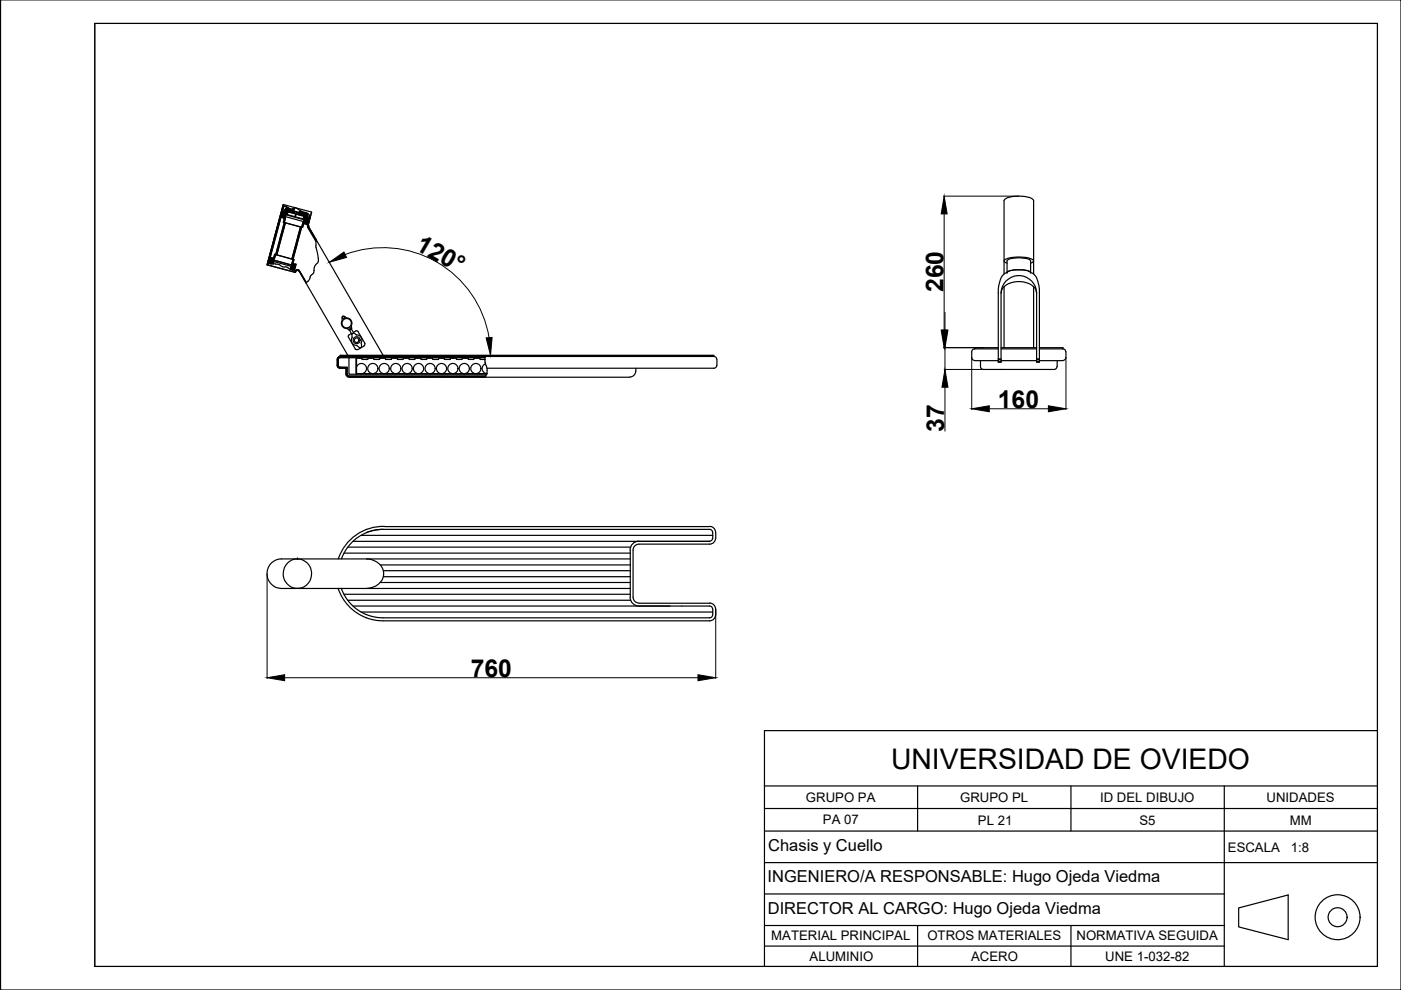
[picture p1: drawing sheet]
<svg xmlns="http://www.w3.org/2000/svg" width="297mm" height="210mm" viewBox="0 0 297 210" stroke-linecap="round" stroke-linejoin="round" font-family="sans-serif">
<!-- layer: 01_Contornos -->
<g fill="none" stroke="#000" stroke-width=".25">
<path d="M.1 0h296.9v209.9h-296.9zM20.1 5h271.9v199.9h-271.9zM56.6 56.1l6 1.7 .1-.3M56.7 55.9h.1M56.7 55.8l.2 .1h1.5M56.8 55.6l.2 .1M56.8 55.9h.1M56.8 55.5l.2 .1M56.8 55.3l.3 .1M56.9 55.2l.2 .1M56.9 55.9h-.1M56.9 55l.2 .1"/>
<path d="M57 54.8l.2 .2M57 54.7l.2 .1M57.1 54.5l.2 .1M57.1 54.4l.2 .1M57.1 54.2l.2 .1M57.2 54.1l.2 .1M57.2 53.9l.2 .1M57.3 53.7l.2 .2M57.3 53.6l.2 .1M57.3 55.7h-.1M57.3 54.6l.7 .2 .2-.9 4.1 1.1-.2 .9 .6 .2-.5 .2M57.3 54.6h.1"/>
<path d="M57.3 53.4l.3 .2M57.3 55.5l-.2 .2M57.3 54.6l-.2 1.1M57.4 53.3l.2 .1M57.4 55.3l-.3 .2M57.4 55.2l.3-.1 .2 .4 .1-.1M57.4 55.3l-.1 .4h-.2M57.4 53.1l.2 .1M57.4 54.6l-.1 .1M57.5 53l.2 .1M57.5 55.2l-.4 .1M57.5 55.2l.2 .4"/>
<path d="M57.5 52.8l.2 .1M57.6 52.7l.2 .1M57.6 55.2l.2 .4-.2 .1M57.6 52.5l.2 .1M57.6 54.7l-.3 .1M57.6 55.1l.3 .5M57.6 52.3l.3 .2M57.6 55.6l-.2 .4M57.7 52.2l.2 .1M57.7 55.6h.1M57.7 52l.2 .2M57.8 55.1h.1"/>
<path d="M57.8 55.1l.1 .3-.1 .1-.3-.2M57.8 51.9l.2 .1M57.8 54.7l-.6 .3M57.8 51.7l.2 .1M57.9 51.6l.2 .1M57.9 51.4l.2 .1M57.9 51.3l.3 .1M57.9 55.9v.1M57.9 55.4l3.9 1.1M57.9 54.8l-.7 .4M58 51.1l.2 .1M58 55.7l-.4 .3"/>
<path d="M58 50.9l.2 .2M58 55.6l-.6 .3M58.1 50.8l.2 .1M58.1 55.4l-.2 .6M58.1 50.6l.2 .1M58.1 55.2l3.7 1M58.2 50.3l.2 .1M58.2 50.5l.2 .1M58.2 54.8l-.5 .2M58.2 50.2l.2 .1M58.2 50l.3 .1M58.2 54.7l-.6 .4"/>
<path d="M58.3 49.9l.2 .1M58.3 54.5l-.3 .2M58.3 49.7l.3 .1M58.3 53.9l-.1 .1M58.3 54.4l-.2 .1M58.4 49.5l.2 .2M58.4 56l.7 .1 .8 .4M58.4 49.4l.3 .1M58.4 54.2l-.3 .2M58.4 49.2l.3 .1M58.5 49.1l.2 .1M58.5 53.8l.2 .1"/>
<path d="M58.5 48.9l.3 .1M58.5 53.7h.3M58.6 48.8l.2 .1M58.6 53.5l.2 .1M58.6 48.6l.3 .1M58.6 53.4h.3M58.7 48.4l.2 .2M58.7 53.2l.2 .1M58.7 48.3l.3 .1M58.7 53l.3 .1M58.7 48.1l.3 .2M58.7 52.9h.3"/>
<path d="M58.8 48l.2 .1M58.8 52.7l.2 .1M58.8 47.9h.3M58.8 52.6h.3M58.9 47.7l.2 .1M58.9 52.4l.2 .1M58.9 47.5l.3 .1M58.9 52.3h.2M59 47.4l.2 .1M59 52.1l.2 .1M59 47.2l.3 .1M59 52h.2"/>
<path d="M59 47l.3 .2M59 51.8l.3 .1M59.1 46.9l.2 .1M59.1 51.7h.2M59.1 46.8h.3M59.1 51.5l.2 .1M59.2 46.6l.2 .1M59.2 51.4h.2M59.2 46.5h.3M59.2 51.2l.2 .1M59.3 46.3l.2 .1M59.3 51l.2 .1"/>
<path d="M59.3 46.1l.2 .1M59.3 50.9h.2M59.3 46l.3 .1M59.3 50.7l.2 .1M59.3 50.6h.3M59.4 45.8l.2 .1M59.4 50.4l.2 .1M59.4 45.6l.2 .2M59.4 50.3h.3M59.5 45.5l.2 .1M59.5 50.1l.2 .1M59.5 45.4h.2"/>
<path d="M59.5 50l.3 .1M59.5 45.2l.3 .1M59.5 49.8l.3 .1M59.6 45.1h.2M59.6 49.7h.2M59.6 44.9l.2 .1M59.6 49.5l.3 .1M59.7 46.1l.6 .2-.2 .8 4.1 1.1 .2-.8 .7 .1M59.7 44.7l.2 .1M59.7 49.4h.2M59.7 44.5l.2 .2M59.7 49.2h.3"/>
<path d="M59.8 44.4l.2 .1M59.8 49l.2 .1M59.8 44.3l.2 .1M59.8 48.9l.3 .1M59.8 44.1l.3 .1M59.8 48.7l.3 .1M59.9 56.6h.5M59.9 44h.2M59.9 48.6l.2 .1M59.9 43.7h.6M59.9 43.7h.1M59.9 45l.3 .1-.1 .5"/>
<path d="M59.9 43.8l.2 .1M59.9 48.4l.3 .1M59.9 45l-.3 1.1M60 48.3l.2 .1M60 45.6l-.3 .2M60 48.1l.3 .1M60 45.5l.2 .3M60.1 45.7l-.4 .3M60.1 45.4l-.3 .2M60.1 45l-.2 .1M60.1 48l.2 .1M60.1 45.3l-.3 .2"/>
<path d="M60.1 47.8l.3 .1M60.1 45.6l.1 .2M60.1 45.5l.2 .4M60.1 45.2l.4 .1M60.1 45.8l-.4 .3M60.1 47.7h.3M60.2 43.7h.1M60.2 43.7l-3.3 12.3M60.2 47.5l.2 .1M60.2 45.4l.2 .5M60.2 45.9l.3 .4M60.2 45.9h.1"/>
<path d="M60.2 47.3l.3 .1M60.2 45.4l.3 .4M60.2 45.8h.1M60.3 45.2h-.1M60.3 47.2l.2 .1M60.3 47.2l-1.9 6.8-.2 .2M60.3 45.9l4.3 1.1M60.3 45l-.5 .3M60.3 45.1v.1M60.3 47l-.2 .1M60.3 45.9l-.5 .3M60.3 45.4l.2 .4"/>
<path d="M60.4 46.9l-.3 .1M60.4 45.4h.1M60.4 44.8l-.4 .2M60.4 46.7l-.3 .1M60.4 45.4l.2 .3M60.4 45.2l.1 .3M60.4 56.6l.7 .2M60.4 46.5l-.2 .2M60.4 46l-.4 .2M60.5 46.4l-.3 .1M60.5 46.1l-.3 .1M60.5 46.2l-.2 .1"/>
<path d="M60.5 47.2l-1.8 6.8-.3-.1M60.5 46.3l-.2 .9M60.5 43.7l1.1 .6M60.6 44.6l-.6 .3M60.6 45.5l3.9 1.1 .3 .5-.6 .3M60.6 44.7l-.1 .1M60.6 45.5h.1M60.7 45.4h-.3M60.7 44.8l-.3 .1M60.7 44.9l-.3 .2M60.7 45.1l-.3 .1M60.7 45.2l-.2 .1"/>
<path d="M60.7 44.7v.9M60.7 44v.1M60.8 44.7h-.3l-.1 .5M60.8 44.4l2 .6-.3 .9-1.8-.5zM60.9 45.5h.1M60.9 44.1l-.4 .2M60.9 44.5h-.1M60.9 45.3l-.2 .1M61 45.1l-.3 .2M61 44l-.7 .6M61 45l-.3 .1M61.1 44.9l3.3 1 .2-.8 .6 .2 .1 1.2"/>
<path d="M61.1 44.9l.1-.7-.5-.2-.8 1M61.1 44.5l-.3 .2M61.1 44.8l-.4 .2M61.1 44.3l-.2 .1M61.1 44.2v.2M61.1 44.6l-.3 .2M61.2 44.4a.7 .7 0 0 0-.9 .7M61.2 44.2h.1M61.4 44.3l-.2 .1M61.5 57.1l.5-.3v.5zM61.7 56.4l-.2 .7-.4-.3M61.7 44.3l-.5 .2-.3 1"/>
<path d="M61.8 56.5h-.1M61.8 56.6l-.2 .1M61.8 56.4l.2 .3M61.8 56.6l-.2 .3M61.8 56.4l.2 .4M61.9 54.9l.2 .1M61.9 54.9l1.8-6.8 .3 .1-1.9 6.8M61.9 56.4l.2 .4M61.9 54.7l.3 .1M61.9 56.3l.3 .4M61.9 56.7l.1 .1M62 54.6h.2"/>
<path d="M62 57l-.3 .1M62 54.4l.3 .1M62 57l-.2 .2M62 57.2h-.1M62 56.3l.3 .4M62 57.3l.7 .2M62 54.3h.3M62.1 56.3h.1M62.1 54.1l.2 .1M62.1 56.3l.2 .3M62.1 55l-3.7-1-.2 .8-.4 .3 4.3 1.2M62.1 53.9l.3 .1"/>
<path d="M62.1 55.8l-.2 .2M62.1 55l-.2 .9M62.1 44.2l-.6 .1M62.1 44.2a1.48 1.48 0 0 1 1.6 .5l1.5 .5M62.2 55.6l-.3 .2 .2 .5M62.2 53.8l.2 .1M62.2 55.9l-.3 .2M62.2 53.7h.3M62.2 55.5l-.2 .1M62.2 56.4l.1 .1M62.3 44.6l-1 .4M62.3 53.5l.2 .1"/>
<path d="M62.3 55l-.2 .1M62.3 55.3l-.3 .2M62.3 53.4h.3M62.3 55.1l-.3 .2M62.3 45.3h.1M62.3 44.4l-1.2 .5M62.3 44.8l-.7 .3M62.3 53.2l.3 .1M62.4 44.2l-1.3 .6M62.4 53.1h.2M62.4 56l-.4 .2M62.4 44.1l-.1 .6 1.2 .4 .1-.4"/>
<path d="M62.4 45.1l-.3 .1M62.4 52.9h.3M62.5 44.9l-.7 .2M62.5 44.8l-.2 .5M62.5 52.7l.2 .1M62.5 52.6h.3M62.5 57l-.2 .1M62.6 52.4l.2 .1M62.6 56l-.5 .3M62.6 56.9l-.4 .1M62.6 57.5h.1M62.6 52.3h.3"/>
<path d="M62.6 56.7l-.3 .2M62.6 52.1l.3 .1M62.6 56.5l-.3 .2M62.7 57.3l.1 .1M62.7 52h.2M62.7 56.4l-.3 .1M62.7 56.1h.1M62.7 51.8l.3 .1M62.7 56.2l-.4 .2M62.8 56.1l-.3 1.1-.3-.1 .1-.5M62.8 51.7h.2M62.8 57.2l.2 .1"/>
<path d="M62.8 51.5l.2 .1M62.9 51.4h.2M62.9 45l2 .6-.4 .9-1.9-.5zM62.9 51.2l.2 .1M62.9 51l.2 .1M63 50.9h.2M63 50.7l.2 .1M63.1 57.2l.4 .1M63.1 50.6h.2M63.1 50.4l.2 .1M63.1 50.3h.3M63.1 50.1l.3 .1"/>
<path d="M63.2 50l.2 .1M63.2 49.8l.3 .1M63.3 45l-.2 .5M63.3 49.7h.2M63.3 45l-.1 .1M63.3 49.5l.3 .1M63.4 57.5l-.4-.2-.3 .3M63.4 49.4h.2M63.4 57.5l10.3 17.8M63.4 57.5l.2 .1M63.4 49.2l.3 .1M63.4 49l.3 .1"/>
<path d="M63.5 57.4l-.5-.2-.4 .3M63.5 48.9l.2 .1M63.5 57.4l1.5 2.5M63.5 48.7l.3 .1M63.6 57.8h.1M63.6 48.6l.2 .1M63.6 48.4l.3 .1M63.7 48.3l.2 .1M63.7 58l.2 .1M63.7 44.7l-.1 .1M63.8 58.2l.2 .1M63.9 44.8l-.4 .1"/>
<path d="M64 58.5l.2 .1M64.1 44.9l-.9 .4M64.1 58.7l.2 .1M64.2 48.1l-.1 .1M64.2 58.9l.3 .1M64.2 48l-.2 .1M64.3 45l-1.2 .4M64.3 47.8l-.3 .2M64.3 47.6l-.3 .2M64.4 59.2l.2 .1M64.4 47.5l-.3 .1M64.5 46.9v.1"/>
<path d="M64.5 46.8l.1 .2M64.5 59.4l.2 .1M64.5 46.7l.2 .3M64.5 45.4l-.2 1 .2-.1M64.5 45.1l-1.2 .5M64.6 47l-.4 .3M64.6 46.5l.3 .4M64.6 47h.1M64.6 47.1h-.3l-.3 1.1-3.7-1M64.6 45.2l-1 .4M64.6 46.1l-.3 .2M64.6 47.1h.1"/>
<path d="M64.6 46.6l.3 .4M64.7 59.7h.1M64.7 45.5l-.6 .2M64.7 46.5v.1M64.7 45.2v.2l.3-.2M64.8 45.8v.1M64.8 59.9l.1 .1M64.8 45.1h-.1M64.8 45.5l-.5 .3M64.8 45.7l-.4 .2M64.8 46.6l.1 .2M64.9 45.1v.1"/>
<path d="M64.9 45.9l-.5 .2M64.9 45.5l.1 .9M64.9 46.3l-.5 .3 .4-.7h.2l-.1 .5-.3 .2M64.9 45.5l-.4-.1-.7 .3M65 46.1l-.5 .2M65 46.4l.1 .1M65 45.9l-.3 .2M65.1 46.4l.2 .1M65.1 46.5h-.1M65.1 46.4l-.1 .5M65.1 45.3l-.3 .1M65.1 47.3l-.3 .2"/>
<path d="M65.2 47.5l.2 .1M65.2 47.6l.2 .2M65.2 47.8l.2 .1M65.2 45.4l-.2 .1M65.2 47.2l-.6 .3M65.2 46.5h-.1M65.2 47.2l-.1 .6 .2 .6 1.7 2.8M65.2 47.1l.3 .2M65.2 48l.3 .1M65.2 45.5l-.2 .1M65.2 45.6l-.2 .2M65.2 47l-.7 .4"/>
<path d="M65.2 45.3l.5 .8M65.3 47l.2 .1M65.3 48.2l.3 .2M65.3 45.8l-.2 .1M65.3 45.9l-.2 .2M65.3 46.8l-.4 .2M65.3 46.7l-.6 .3M65.3 46.8l.3 .1M65.3 46.1l-.2 .1M65.3 46.2l-.3 .2M65.3 46.3l-.2 .2M65.3 46.5l-.2 1.1"/>
<path d="M65.3 46.7l.3 .1M65.3 46.5h.1M65.3 46.5l-.2 .2M65.4 46.5l.2 .1M65.4 48.4l.4 .2M65.4 46.4l.3 .1M65.5 46.2l.2 .1M65.5 46.1l.3 .1M65.5 48.7l.4 .2M65.6 48.2l-.2-.7 .7-2.5-6-1.6-3.5 12.7M65.6 48.3l15.6 27M65.6 45.9h.1"/>
<path d="M65.6 45.7h.1M65.6 45.7l-.4 1.6 .2 .1M65.7 48.9l.4 .2M65.8 58.8a1.85 1.85 0 0 1-1 1.2M65.8 49.2l.4 .1M65.9 58.4l-.1 .3M65.9 49.4l.5 .2M66.1 49.6l.4 .2M66.2 49.9l.4 .2M66.4 50.1l.3 .2M66.5 50.3l.4 .3M66.5 57.9l-.6 .6"/>
<path d="M66.7 50.6l.3 .2M66.8 50.9h.2M66.9 51.1h.1M67 52.1l.5 2.6M67 50.7v1.4M67.5 54.7v.6M67.5 55.3v.2a2.8 2.8 0 0 0-1 2.3M212.9 58.1v-15.7a5.8 5.8 0 0 1 5-.6l.8 .3 .4 .5v15.5M213.5 55.8a.61 .61 0 0 1-.6-.6 6.6 6.6 0 0 1 5.1-.5l.4 .1a.75 .75 0 0 1 .7 .6l-.6 .4M213.6 55.2a5.7 5.7 0 0 1 4.9 0v2.6a2.34 2.34 0 0 0-2.3-.6 4.4 4.4 0 0 0-2.6 .5l-.1 .1zM71.5 77.5a.61 .61 0 0 0 .6 .6M71.5 76.2v1.3"/>
<path d="M71.7 77.5l.4 .3M71.7 76.3l-.2 .2M71.7 76.5l-.2 .2M71.7 76.7l-.2 .3M71.7 76.9l-.2 .3M71.7 77.1l-.2 .3M71.7 77.4l-.2 .2M71.7 77.6l-.1 .2M71.7 76.2v1.3M71.8 77.7l-.1 .2M71.9 75.6l-.4 .4M72 78.1l.1-.2h1.5v1.4l.4 .4"/>
<path d="M72 77.8l-.2 .2M72.1 75.6a.61 .61 0 0 0-.6 .6M72.1 75.8l-.4 .4M72.1 75.3h79.3v.3h-79.3zM72.2 75.6l-.7 .7M72.4 77.9l-.3 .2h1.5M72.4 75.6l-.2 .2h1.8M72.6 75.6l-.2 .2M72.6 77.9l-.2 .2M72.8 75.6l-.2 .2M72.8 77.9l-.2 .2M73.1 77.9l-.3 .2"/>
<path d="M73.1 75.6l-.3 .2M73.3 75.6l-.2 .2M73.3 77.9l-.2 .2M73.3 78.1v1.2a.61 .61 0 0 0 .7 .6M73.3 79.3l.8 .7M73.3 79.1l.3 .2M73.3 78.8l.3 .3M73.3 78.6l.3 .2M73.3 78.4l.3 .2M73.3 78.2l.3 .2M73.4 79.5l.4 .4M73.5 75.6l-.2 .2"/>
<path d="M73.5 77.9l-.2 .2M73.5 78.1l.1 .1M73.6 69.7l.5 .3 .5 .9M73.6 78l-.1 .1M73.7 75.6l-.2 .2M74 75.6l-.3 .2M74 79.7h29M74 80h59.5M74 71l-.1 .5 1.4 2.5M74 79.7l.3 .3M74.2 75.6l-.3 .2M74.2 79.7l.3 .3"/>
<path d="M74.4 75.6l-.2 .2M74.4 69.1a1.12 1.12 0 0 0-.9-1.7l-.2-.2a.42 .42 0 0 0-.6-.2 .42 .42 0 0 0-.2 .7l.1 .2a1.1 1.1 0 0 0-.1 1.2 1.1 1.1 0 0 0 1.1 .6M74.5 69.1v.7l.5 .9M74.5 79.7l.2 .3M74.5 70.7l-.5 .3M74.7 75.6l-.3 .2M74.7 71.5a1.12 1.12 0 0 0 1 1.7M74.7 79.7l.3 .3M74.9 75.6l-.3 .2M74.9 79.7l.3 .3M75.1 75.6l-.3 .2M75.2 79.7l.2 .3"/>
<path d="M75.3 74l.5 .1M75.3 75.6l-.2 .2M75.4 79.7l.2 .3M75.5 75.8h-1.5v3.5h29.2M75.6 75.6l-.3 .2M75.6 71a1.12 1.12 0 0 1 1 1.7M75.6 77.9a1.08 1.08 0 0 1 1.2-.8 1.08 1.08 0 0 1 .9 1.1 1.08 1.08 0 0 1-1.1 1M75.6 71l-.6-.4-.3 .1-.1 .2 .1 .7M75.6 75.8v3.4h27.6a1.08 1.08 0 0 1-1-.9 1.08 1.08 0 0 1 .7-1.2M75.6 79.7l.2 .3M75.6 76h1.1M75.8 75.6l-.3 .2"/>
<path d="M75.8 79.7l.3 .3M75.9 70.3l-.3-.2-.6 .4M75.9 70.3l1.5 2.5M76 75.6l-.2 .2M76.1 79.7l.2 .3M76.2 75.6l-.2 .2M76.3 79.7l.2 .3M76.4 75.6l-.2 .2M76.5 79.7l.2 .3M76.6 72.8l.1 .2a.44 .44 0 0 1-.2 .7 .44 .44 0 0 1-.6-.2l-.2-.2M76.6 75.9h.1M76.7 75.6l-.3 .2"/>
<path d="M76.7 79.7l.3 .3M76.9 75.6l-.2 .2M76.9 79.7l.3 .3M77.1 75.6l-.2 .2M77.2 79.7l.2 .3M77.2 73.3l-1.4 .8M77.3 72.8l-.1 .5M77.3 75.6l-.2 .2M77.4 79.7l.3 .3M77.6 75.6l-.3 .2M77.6 79.7l.3 .3M77.8 75.6l-.3 .2"/>
<path d="M77.8 79.7l.3 .3M78 75.6l-.2 .2M78 76h1.2M78.1 79.7l.2 .3M78.3 75.6l-.3 .2v.4h-1.3v-.4M78.3 79.7l.3 .3M78.5 75.6l-.3 .2M78.5 79.7l.3 .3M78.7 75.6l-.3 .2M78.7 79.7l.3 .3M78.9 75.6l-.2 .2M79 79.7l.2 .3"/>
<path d="M79.1 75.6l-.2 .2M79.2 79.7l.2 .3M79.2 75.8v.4h1.3v-.4M79.4 75.6l-.3 .2M79.4 79.7l.3 .3M79.6 75.6l-.3 .2M79.7 79.7l.2 .3M79.8 75.6l-.2 .2M79.9 79.7l.2 .3M80 75.6l-.2 .2M80.1 79.7l.2 .3M80.2 75.6l-.2 .2"/>
<path d="M80.3 79.7l.3 .3M80.5 75.6l-.3 .2M80.5 76h1.2M80.5 79.7l.3 .3M80.7 75.6l-.2 .2M80.8 79.7l.2 .3M80.9 75.6l-.2 .2M81 79.7l.2 .3M81.1 75.6l-.2 .2M81.2 79.7l.3 .3M81.4 75.6l-.3 .2M81.4 79.7l.3 .3"/>
<path d="M81.6 75.6l-.2 .2M81.6 79.7l.3 .3M81.7 75.8v.4h1.3v-.4M81.8 75.6l-.2 .2M81.9 79.7l.3 .3M82.1 75.6l-.3 .2M82.1 79.7l.3 .3M82.3 75.6l-.3 .2M82.3 79.7l.3 .3M82.5 75.6l-.3 .2M82.6 79.7l.2 .3M82.7 75.6l-.2 .2"/>
<path d="M82.8 79.7l.2 .3M83 75.6l-.3 .2M83 79.7l.3 .3M83 76h1.2M83.2 75.6l-.3 .2M83.3 79.7l.2 .3M83.4 75.6l-.2 .2M83.5 79.7l.2 .3M83.6 75.6l-.2 .2M83.7 79.7l.2 .3M83.8 75.6l-.2 .2M83.9 79.7l.2 .3"/>
<path d="M84.1 75.6l-.3 .2M84.1 79.7l.3 .3M84.2 75.8v.4h1.3v-.4M84.3 75.6l-.2 .2M84.4 79.7l.2 .3M84.5 75.6l-.2 .2M84.6 79.7l.2 .3M84.7 75.6l-.2 .2M84.8 79.7l.3 .3M85 75.6l-.3 .2M85 79.7l.3 .3M85.2 75.6l-.3 .2"/>
<path d="M85.2 79.7l.3 .3M85.4 75.6l-.2 .2M85.5 79.7l.2 .3M85.5 76h1.2M85.7 75.6l-.3 .2M85.7 79.7l.3 .3M85.9 75.6l-.3 .2M85.9 79.7l.3 .3M86.1 75.6l-.3 .2M86.1 79.7l.3 .3M86.3 75.6l-.2 .2M86.4 79.7l.2 .3"/>
<path d="M86.6 75.6l-.3 .2M86.6 79.7l.3 .3M86.8 75.6l-.3 .2M86.8 79.7l.3 .3M87 75.6l-.3 .2v.4h1.3v-.4M87.1 79.7l.2 .3M87.2 75.6l-.2 .2M87.3 79.7l.2 .3M87.4 75.6l-.2 .2M87.5 79.7l.2 .3M87.7 75.6l-.3 .2M87.7 79.7l.3 .3"/>
<path d="M87.9 75.6l-.2 .2M88 79.7l.2 .3M88 76h1.2M88.1 75.6l-.2 .2M88.2 79.7l.2 .3M88.3 75.6l-.2 .2M88.4 79.7l.2 .3M88.5 75.6l-.2 .2M88.6 79.7l.3 .3M88.8 75.6l-.3 .2M88.8 79.7l.3 .3M89 75.6l-.2 .2"/>
<path d="M89.1 79.7l.2 .3M89.2 75.6l-.2 .2M89.3 79.7l.3 .3M89.5 75.6l-.3 .2v.4h1.3v-.4M89.5 79.7l.3 .3M89.7 75.6l-.3 .2M89.7 79.7l.3 .3M89.9 75.6l-.3 .2M90 79.7l.2 .3M90.2 75.6l-.3 .2M90.2 79.7l.3 .3M90.4 75.6l-.3 .2"/>
<path d="M90.4 79.7l.3 .3M90.5 76h1.2M90.6 75.6l-.3 .2M90.7 79.7l.2 .3M90.8 75.6l-.2 .2M90.9 79.7l.2 .3M91 75.6l-.2 .2M91.1 79.7l.2 .3M91.3 75.6l-.3 .2M91.3 79.7l.3 .3M91.5 75.6l-.3 .2M91.6 79.7l.2 .3"/>
<path d="M91.7 75.6l-.2 .2M91.8 79.7l.2 .3M91.9 75.6l-.2 .2v.4h1.3v-.4M92 79.7l.2 .3M92.1 75.6l-.2 .2M92.2 79.7l.3 .3M92.4 75.6l-.3 .2M92.4 79.7l.3 .3M92.6 75.6l-.2 .2M92.7 79.7l.2 .3M92.8 75.6l-.2 .2M92.9 79.7l.2 .3"/>
<path d="M93 76h1.2M93.1 75.6l-.3 .2M93.1 79.7l.3 .3M93.3 75.6l-.3 .2M93.3 79.7l.3 .3M93.5 75.6l-.3 .2M93.5 79.7l.3 .3M93.7 75.6l-.2 .2M93.8 79.7l.3 .3M94 75.6l-.3 .2M94 79.7l.3 .3M94.2 75.6l-.3 .2"/>
<path d="M94.2 76.2h.1M94.2 79.7l.3 .3M94.4 75.6l-.3 .2M94.5 79.7l.2 .3M94.6 75.6l-.2 .2M94.7 79.7l.2 .3M94.9 75.6l-.3 .2M94.9 79.7l.3 .3M95.1 75.6l-.3 .2M95.2 79.7l.2 .3M95.3 75.6l-.2 .2M95.4 79.7l.2 .3"/>
<path d="M95.5 76h1.3M95.5 75.6l-.2 .2M95.6 79.7l.2 .3M95.7 75.6l-.2 .2v.4h-1.3v-.4M95.8 79.7l.2 .3M96 75.6l-.3 .2M96 79.7l.3 .3M96.2 75.6l-.2 .2M96.3 79.7l.2 .3M96.4 75.6l-.2 .2M96.5 79.7l.2 .3M96.6 75.6l-.2 .2"/>
<path d="M96.7 79.7l.3 .3M96.9 75.6l-.3 .2M96.9 79.7l.3 .3M97.1 75.6l-.3 .2M97.1 79.7l.3 .3M97.3 75.6l-.2 .2M97.4 79.7l.2 .3M97.6 75.6l-.3 .2M97.6 79.7l.3 .3M97.8 75.6l-.3 .2M97.8 79.7l.3 .3M98 75.6l-.3 .2"/>
<path d="M98 76h1.3M98.1 79.7l.2 .3M98.2 75.6l-.2 .2v.4h-1.2v-.4M98.3 79.7l.2 .3M98.5 75.6l-.3 .2M98.5 79.7l.2 .3M98.7 75.6l-.3 .2M98.7 79.7l.3 .3M98.9 75.6l-.3 .2M99 79.7l.2 .3M99.1 75.6l-.2 .2M99.2 79.7l.2 .3"/>
<path d="M99.3 75.6l-.2 .2M99.4 79.7l.2 .3M99.6 75.6l-.3 .2v.4h1.2v-.4M99.6 79.7l.3 .3M99.8 75.6l-.2 .2M99.9 79.7l.2 .3M100 75.6l-.2 .2M100.1 79.7l.2 .3M100.2 75.6l-.2 .2M100.3 79.7l.2 .3M100.5 75.6l-.3 .2M100.5 76h1.3"/>
<path d="M100.5 79.7l.3 .3M100.7 75.6l-.3 .2M100.7 79.7l.3 .3M100.9 75.6l-.2 .2M101 79.7l.2 .3M101.1 75.6l-.2 .2M101.2 79.7l.3 .3M101.4 75.6l-.3 .2M101.4 79.7l.3 .3M101.6 75.6l-.3 .2M101.6 79.7l.3 .3M101.8 75.8v.4h1.1"/>
<path d="M101.8 75.6l-.3 .2M101.9 79.7l.2 .3M102.1 75.6l-.3 .2M102.1 79.7l.2 .3M102.3 75.6l-.3 .2M102.3 79.7l.3 .3M102.5 75.6l-.3 .2M102.6 79.7l.2 .3M102.7 75.6l-.2 .2M102.8 79.7l.1 .2M102.9 76.8l.2 .7M102.9 75.8h-27.4v3.5"/>
<path d="M102.9 75.6v1.2M102.9 75.6l-.2 .2M103.1 77.5l.1 .6M103.1 79.5l-.3 .4M103.2 78.1l-.1 1.4M103.3 78.1h48.1M134.8 78.1a1.45 1.45 0 0 1-1.3 1.8M151.3 75.6a.61 .61 0 0 1 .7 .6M152 77.5a.61 .61 0 0 1-.7 .6M152 76.2v1.3M206 74.6v1.2M206 75.8a.61 .61 0 0 0 .6 .6"/>
<path d="M206.6 74a.61 .61 0 0 0-.6 .6M206.7 76.5h5M207.9 77.7a.61 .61 0 0 0 .6 .6h15M207.9 76.5v1.2M211.7 73.7h-5v.3h5M211.7 76.1h.5M211.7 76.3h.5M211.7 76.6h.5M212.2 62.1v14.7h-.5v-14.7a4.8 4.8 0 0 1 1.5-4.2l.3-.1a2.34 2.34 0 0 1 2.3-.6 4.4 4.4 0 0 1 2.7 .5v.1a2.26 2.26 0 0 1 1.6 2.2l.3 1.4v15.4h-.6v-14.7M212.2 62.1a3.8 3.8 0 0 1 3.8-3.7 3.8 3.8 0 0 1 3.8 3.7M212.2 62.1a2.87 2.87 0 0 1 2.8-2.3 4.7 4.7 0 0 1 4.5 1.4l.3 .9M212.2 76.5h7.6"/>
<path d="M212.2 74h7.6M212.2 73.7h7.6M212.9 60.8v12.9M219.1 60.8v12.9M219.8 76.1h.6M219.8 76.3h.6M219.8 76.6h.6M220.4 76.5h5M220.4 73.7h5v.3h-5M224.1 77.7a.61 .61 0 0 1-.6 .6M224.1 76.5v1.2M225.3 74a.61 .61 0 0 1 .7 .6"/>
<path d="M226 75.8a.61 .61 0 0 1-.7 .6M226 74.6v1.2M63.1 118.5h.1M72.9 117.3h60.7M73.7 116h60M74.9 114.8h75.6M76.6 113.5h74.5M77.7 112.9l1.7-.5 1.8-.2-1.8 .2zM77.7 112.2h.1M77.7 112.9a9.4 9.4 0 0 0-5.3 5.6M77.8 118.5a3.3 3.3 0 0 1 3.3 4.4 3.9 3.9 0 0 1-3.5 1.9h-18a3.1 3.1 0 0 1-3-3.2 3.1 3.1 0 0 1 3-3.1h74M80.6 119.8h53"/>
<path d="M81.2 112.2h69.3a.61 .61 0 0 1 .6 .7M133.6 116.6v10M134.2 116.6v10a1.25 1.25 0 0 0 1.3 1.3M150.5 114.8l-15-.1a1.88 1.88 0 0 0-1.9 1.9M151.1 114.1a.61 .61 0 0 1-.6 .6M151.1 112.9v1.2M151.7 114.1a1.25 1.25 0 0 1-1.2 1.3h-15a1.25 1.25 0 0 0-1.3 1.2M151.7 112.9a1.25 1.25 0 0 0-1.2-1.3h-68.9a9.9 9.9 0 0 0-9.9 6.9M151.8 112.9v1.2M71.7 124.7a10 10 0 0 0 9.5 6.9h69.3a1.25 1.25 0 0 0 1.2-1.2M72.4 124.7a9.4 9.4 0 0 0 8.8 6.3h69.3a.61 .61 0 0 0 .6-.6M72.9 126h60.7"/>
<path d="M73.7 127.3h60M74.9 128.5h67.2M76.6 129.8h74.5M77.6 124.8h56M80.6 123.5h53M81.3 122.3h52.3M81.3 121h52.3M133.6 126.6a1.88 1.88 0 0 0 1.9 1.9h5.3M135.5 127.9h15M140.9 128.5h9.6a.61 .61 0 0 1 .6 .6M150.5 127.9a1.25 1.25 0 0 1 1.2 1.2M151.1 129.1v1.3"/>
<path d="M151.8 129.1v1.3M292 154.9h-129.9v50M162.1 176.2h129.9M162.1 166.6h129.9M162.1 171.4h129.9M194.5 166.6v9.6M227.1 166.6v9.6M259.6 166.6v38.3M162.1 182.9h129.9M162.1 189.5h97.5M162.1 196.2h97.5M194.5 196.2v8.7"/>
<path d="M227.1 196.2v8.7M262.6 192.5l10.5-2.7v9.4l-10.5-2.7zM162.1 200.6h97.5"/>
<circle cx="57.7" cy="55.3" r=".23"/>
<circle cx="60.3" cy="45.6" r=".23"/>
<circle cx="62" cy="56.5" r=".23"/>
<circle cx="64.7" cy="46.8" r=".23"/>
<circle cx="72.8" cy="67.3" r=".23"/>
<circle cx="73.5" cy="68.5" r=".99"/>
<circle cx="74.2" cy="69.7" r=".23"/>
<circle cx="75.6" cy="72.1" r=".74"/>
<circle cx="75.6" cy="72.1" r=".49"/>
<circle cx="79" cy="78.1" r="1.08"/>
<circle cx="81.5" cy="78.1" r="1.08"/>
<circle cx="83.9" cy="78.1" r="1.08"/>
<circle cx="86.3" cy="78.1" r="1.08"/>
<circle cx="88.7" cy="78.1" r="1.08"/>
<circle cx="91.2" cy="78.1" r="1.08"/>
<circle cx="93.6" cy="78.1" r="1.08"/>
<circle cx="96" cy="78.1" r="1.08"/>
<circle cx="98.4" cy="78.1" r="1.08"/>
<circle cx="100.9" cy="78.1" r="1.08"/>
<circle cx="63.1" cy="121.6" r="3.1"/>
<circle cx="283.6" cy="194.5" r="4.8"/>
<circle cx="283.6" cy="194.5" r="2.01"/>
</g>
<!-- layer: 04_Cotas -->
<g fill="none" stroke="#000" stroke-width=".21">
<path d="M20.1 5h271.9v199.9h-271.9zM73.2 54a22.8 22.8 0 0 1 30.5 17.6M200 41.6h16M200.2 45.4v24.6M200 73.7h8.5M200.2 78.3h8.3M200.3 66.2v3.8M200.3 73.7v4.6M206 75.8v11M226 75.8v11M200.3 82.1v9.3M209.7 86.7h12.6"/>
<path d="M56.6 121.6v22.3M151.8 129.1v14.8M60.4 143.7h87.6"/>
</g>
<path d="M69.8 55.6l3.1-2.2 .6 1.2zM200.2 41.6l.6 3.8h-1.3zM103.1 71.6h1.2l-.3 3.7zM199.5 70h1.3l-.6 3.7zM199.7 70h1.3l-.7 3.7zM200.3 78.3l.7 3.8h-1.3zM206 86.7l3.7-.7v1.3zM222.3 86l3.7 .7-3.7 .6zM56.6 143.7l3.8-.6v1.2zM148 143.1l3.8 .6-3.8 .6z" fill="#000" stroke="#000" stroke-width=".21"/>
<text font-size="6" x="188.9" y="163">UNIVERSIDAD DE OVIEDO</text>
<g font-size="5.2">
<text x="87.9" y="52.7" transform="rotate(30 87.9 52.7)">120°</text>
<text x="200.1" y="61.9" transform="rotate(-90 200.1 61.9)">260</text>
<text x="211.6" y="86.5">160</text>
<text x="200.2" y="91.5" transform="rotate(-90 200.2 91.5)">37</text>
<text x="99.8" y="143.6">760</text>
</g>
<g font-size="3.5">
<text x="162.9" y="180.4">Chasis y Cuello</text>
<text x="162.8" y="187">INGENIERO/A RESPONSABLE: Hugo Ojeda Viedma</text>
<text x="162.8" y="193.8">DIRECTOR AL CARGO: Hugo Ojeda Viedma</text>
</g>
<g font-size="2.8">
<text x="170.9" y="170.1">GRUPO PA</text>
<text x="203.6" y="170.1">GRUPO PL</text>
<text x="233.2" y="170.1">ID DEL DIBUJO</text>
<text x="268.5" y="170.1">UNIDADES</text>
<text x="174.5" y="174.8">PA 07</text>
<text x="207.3" y="174.9">PL 21</text>
<text x="241.6" y="174.9">S5</text>
<text x="273.5" y="174.9">MM</text>
<text x="260.3" y="180.6">ESCALA</text>
<text x="273.7" y="180.6">1:8</text>
<text x="163.5" y="199.4">MATERIAL PRINCIPAL</text>
<text x="171.6" y="203.8">ALUMINIO</text>
<text x="196.6" y="199.4">OTROS MATERIALES</text>
<text x="205.9" y="203.8">ACERO</text>
<text x="228.2" y="199.4">NORMATIVA SEGUIDA</text>
<text x="234.3" y="203.7">UNE 1-032-82</text>
</g>
</svg>
